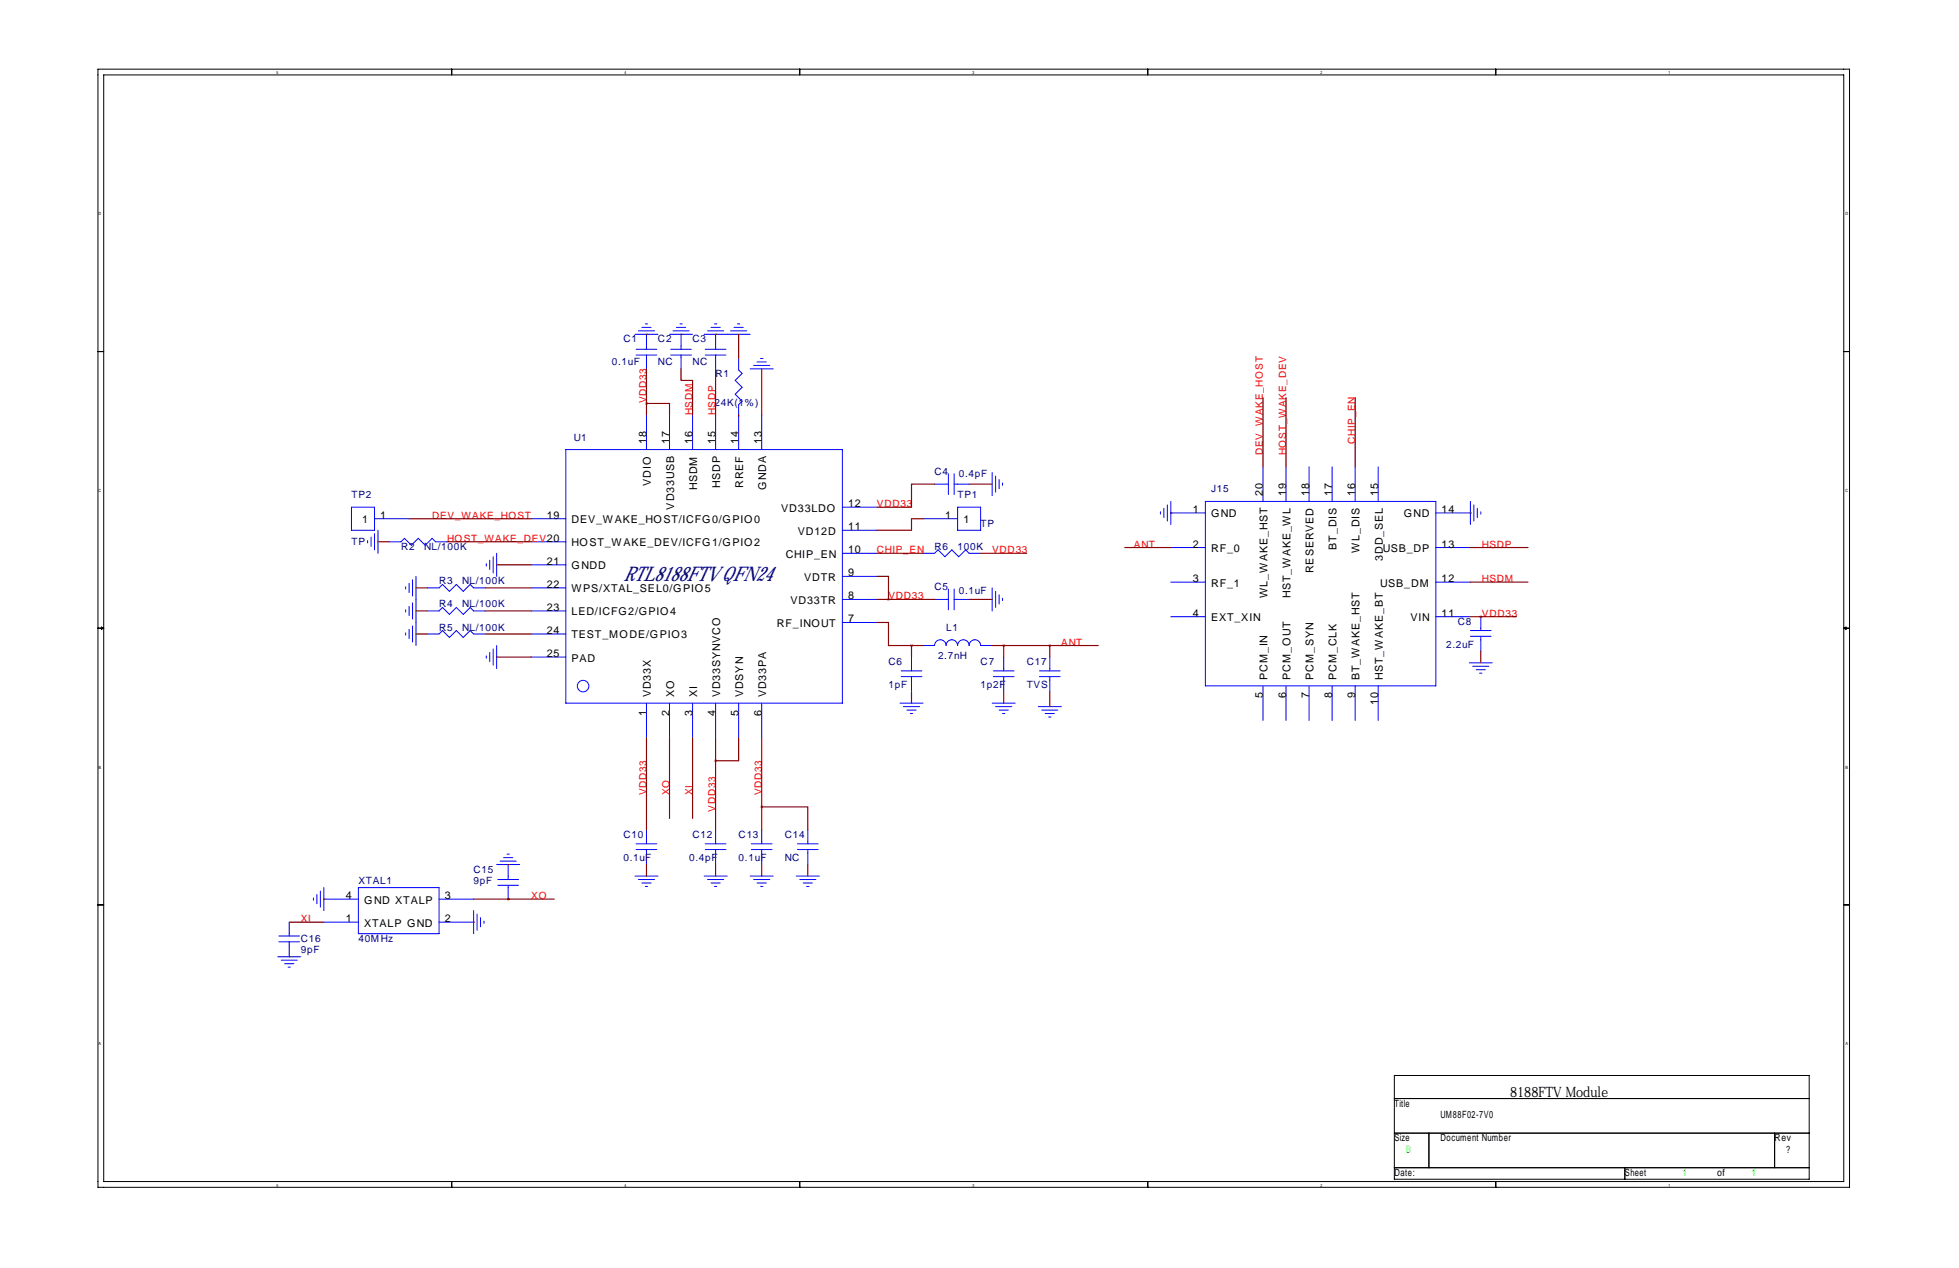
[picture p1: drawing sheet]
<svg xmlns="http://www.w3.org/2000/svg" width="432mm" height="279mm" viewBox="0 0 432 279" stroke-linecap="round" stroke-linejoin="round" font-family="sans-serif">
<g fill="none" stroke="#000" stroke-width=".22">
<path d="M21.6 15.2h386.1v246.4h-386.1zM22.9 16.5h383.5v243.8h-383.5zM99.6 15.2v1.3M176.3 15.2v1.3M253 15.2v1.3M329.7 15.2v1.3M21.6 77.5h1.3M406.4 77.5h1.3M21.6 138.4h1.3M22.4 138.2l.5 .2-.5 .3zM406.4 138.4h1.3M406.4 138.4l.5-.2v.5z"/>
<path d="M21.6 199.4h1.3M406.4 199.4h1.3M307.3 237h91.5v22.8h-91.5zM307.3 242.1h91.5M307.3 249.7h91.5M307.3 257.3h91.5M315 249.7v7.6M358.1 257.3v2.5M391.2 249.7v7.6M99.6 260.3v1.3M176.3 260.3v1.3M253 260.3v1.3"/>
<path d="M329.7 260.3v1.3"/>
</g>
<g fill="none" stroke="#00f" stroke-width=".22">
<path d="M140 73.7h5M140.2 77h4.6M140.2 78.2h4.6M140.7 72.9h3.6M141.5 72.1h2M142.2 71.4h.5M142.5 73.7v3.3M142.5 78.2v3.1M147.6 73.7h5.1M147.8 77h4.6M147.8 78.2h4.6M148.3 72.9h3.6"/>
<path d="M149.1 72.1h2M149.9 71.4h.5M150.1 73.7v3.3M150.1 78.2v3.1M155.2 73.7h10.2M155.4 77h4.6M155.4 78.2h4.6M156 72.9h3.5M156.7 72.1h2M157.5 71.4h.5M157.7 73.7v3.3M157.7 78.2v3.1"/>
<path d="M161 72.9h3.6M161.8 72.1h2M162.6 71.4h.5M162.8 79v2.5l.8 .8-1.5 1.5 1.5 1.5-1.5 1.6 1.5 1.5-.8 .8v9.9M166.9 79.8h2M167.6 79h.5M124.7 99.1h61v55.8h-61zM142.5 91.4v7.7M147.6 91.4v7.7M152.7 91.4v7.7M157.7 91.4v7.7M165.4 81.3h5"/>
<path d="M166.1 80.5h3.6M167.9 91.4v7.7M77.5 111.8h5v5h-5zM81 119.1v.5M81.8 118.4v2M82.5 114.3h7.7M82.5 117.6v3.6M83.3 116.8v5.1M85.9 119.4h2.5l.8-.8 1.5 1.5 1.5-1.5 1.5 1.5 1.5-1.5 .8 .8h2.6M117.1 119.4h7.6M117.1 114.3h7.6M185.7 116.8h7.6"/>
<path d="M185.7 111.8h7.6M203.5 114.3h7.6M206 106.7h3M209 104.4v4.6M210.3 104.4v4.6M210.3 106.7h3.3M211.1 111.8h5.1v5h-5.1zM218.7 104.1v5.1M219.5 104.9v3.6M220.2 105.7v2M221 106.4v.5M255.8 112.8v.5"/>
<path d="M256.5 112v2M257.3 111.3v3.5M258.1 113h7.6M258.1 110.5v5.1M265.7 110.5h50.8v40.6h-50.8zM278.4 102.9v7.6M283.5 102.9v7.6M288.5 102.9v7.6M293.6 102.9v7.6M298.7 102.9v7.6M303.8 102.9v7.6M316.5 113h7.6"/>
<path d="M324.1 110.5v5.1M324.9 111.3v3.5M325.6 112v2M326.4 112.8v.5M89.4 129.3v.5M89.4 134.4v.5M89.4 139.4v.6M90.2 128.5v2.1M90.2 133.6v2M90.2 138.7v2M90.9 127.8v3.5M90.9 132.8v3.6"/>
<path d="M90.9 137.9v3.6M91.7 127v15.2M94.2 129.5h2.6l.7-.7 1.6 1.5 1.5-1.5 1.5 1.5 1.5-1.5 .8 .7h2.5M94.2 134.6h2.6l.7-.7 1.6 1.5 1.5-1.5 1.5 1.5 1.5-1.5 .8 .7h2.5M94.2 139.7h2.6l.7-.8 1.6 1.6 1.5-1.6 1.5 1.6 1.5-1.6 .8 .8h2.5M107.2 124.2v.5M107.9 123.4v2.1M108.7 122.7v3.5M109.5 121.9v5.1M117.1 124.5h7.6M117.1 129.5h7.6M117.1 134.6h7.6"/>
<path d="M117.1 139.7h7.6M185.7 132.1h7.6M185.7 137.2h7.6M185.7 127h7.6M185.7 121.9h7.6M203.5 121.9h2.5l.8-.7 1.5 1.5 1.5-1.5 1.5 1.5 1.6-1.5 .7 .7h2.6M206 132.1h3M209 129.8v4.6M210.3 132.1h3.3M210.3 129.8v4.6M218.7 129.5v5.1M219.5 130.3v3.6"/>
<path d="M220.2 131.1v2M221 131.8v.5M258.1 128.3h7.6M258.1 135.9h7.6M258.1 120.7h7.6M316.5 128.3h7.6M316.5 135.9h7.6M316.5 120.7h7.6M324.1 138.9h4.6M326.4 135.9v3M107.2 144.5v.5M107.9 143.8v2"/>
<path d="M108.7 143v3.6M109.5 142.2v5.1M117.1 144.8h7.6M142.5 154.9v7.7M147.6 154.9v7.7M152.7 154.9v7.7M157.7 154.9v7.7M162.8 154.9v7.7M167.9 154.9v7.7M198.4 154.9h5.1M198.6 149.1h4.6M198.6 147.8h4.6"/>
<path d="M199.1 155.7h3.6M199.9 156.5h2M200.7 157.2h.5M200.9 144.8v3M200.9 149.1v3.3M203.5 142.2h2.5a1.27 1.27 0 0 1 1.3-1.2 1.27 1.27 0 0 1 1.2 1.2 1.27 1.27 0 0 1 1.3-1.2 1.27 1.27 0 0 1 1.3 1.2 1.27 1.27 0 0 1 1.2-1.2 1.27 1.27 0 0 1 1.3 1.2 1.27 1.27 0 0 1 1.3-1.2 1.27 1.27 0 0 1 1.3 1.2h2.5M218.7 154.9h5.1M218.9 149.1h4.6M218.9 147.8h4.6M219.5 155.7h3.5M220.2 156.5h2M221 157.2h.5"/>
<path d="M221.2 144.8v3M221.2 149.1v3.3M228.9 155.7h5M229.1 149.1h4.6M229.1 147.8h4.6M229.6 156.5h3.6M230.4 157.2h2M231.1 158h.5M231.4 144.8v3M231.4 149.1v3.3M278.4 151.1v7.7M283.5 151.1v7.7"/>
<path d="M288.5 151.1v7.7M293.6 151.1v7.7M298.7 151.1v7.7M303.8 151.1v7.7M323.8 146h5.1M324.1 140.2h4.6M324.6 146.8h3.6M325.4 147.6h2M326.1 148.3h.5M326.4 140.2v3.3M69.1 197.9v.5M69.8 197.1v2"/>
<path d="M70.6 196.3v3.6M71.4 198.1h7.6M71.4 195.6v5.1M79 195.6h17.8v10.1h-17.8zM96.8 198.1h7.6M109.5 190.5h5.1M109.7 193.8h4.6M109.7 195.1h4.6M110.2 189.7h3.6M111 189h2M111.8 188.2h.5M112 190.5v3.3"/>
<path d="M112 195.1v3M140 193h5M140.2 187.2h4.6M140.2 185.9h4.6M140.7 193.8h3.6M141.5 194.6h2M142.2 195.3h.5M142.5 182.9v3M142.5 187.2v3.3M155.2 193h5.1M155.4 187.2h4.6M155.4 185.9h4.6"/>
<path d="M156 193.8h3.5M156.7 194.6h2M157.5 195.3h.5M157.7 182.9v3M157.7 187.2v3.3M165.4 193h5M165.6 187.2h4.6M165.6 185.9h4.6M166.1 193.8h3.6M166.9 194.6h2M167.6 195.3h.5M167.9 182.9v3"/>
<path d="M167.9 187.2v3.3M175.5 193h5.1M175.8 187.2h4.5M175.8 185.9h4.5M176.3 193.8h3.5M177 194.6h2.1M177.8 195.3h.5M178.1 182.9v3M178.1 187.2v3.3M61.2 210.8h5.1M61.5 207.5h4.5M61.5 206.2h4.5"/>
<path d="M62 211.6h3.5M62.7 212.3h2.1M63.5 213.1h.5M63.8 203.2v3M63.8 207.5v3.3M71.4 203.2h7.6M96.8 203.2h7.6M104.4 200.7v5M105.2 201.4v3.6M105.9 202.2v2M106.7 202.9v.6"/>
<circle cx="128.5" cy="151.2" r="1.27"/>
</g>
<g fill="none" stroke="#800000" stroke-width=".25">
<path d="M142.5 73.7h.1M150.1 73.7h.1M157.7 73.7h.1M162.8 73.7v5.3M142.5 88.9h5.1v2.5M142.5 81.3v10.1M150.1 81.3v2.5h2.6v7.6M157.7 81.3v10.1M162.8 91.4v.3M167.9 81.3v10.1M278.4 87.6v15.3M283.5 87.6v15.3"/>
<path d="M298.7 87.6v15.3M83.3 119.4h2.6M90.2 114.3h26.9M98.6 119.4h18.5M203.5 114.3h-2.6v2.5h-7.6M206 106.7h-5.1v5.1h-7.6M213.6 106.7h5.1M258.1 113h.1M324.1 113h.1M91.7 134.6h2.5M91.7 129.5h2.5M91.7 139.7h2.5"/>
<path d="M106.9 134.6h10.2M106.9 129.5h10.2M106.9 139.7h10.2M109.5 124.5h7.6M193.3 137.2h2.5v5h5.1M193.3 127h2.5v5.1M193.3 132.1h12.7M193.3 121.9h10.2M213.6 132.1h5.1M216.2 121.9h10.1M247.9 120.7h10.2M324.1 128.3h12.7"/>
<path d="M324.1 135.9h10.2M324.1 120.7h12.7M326.4 135.9h.1M109.5 144.8h7.6M200.9 142.2v2.6M200.9 152.4v2.5M200.9 142.2h2.6M218.7 142.2h23.4M221.2 142.2v2.6M221.2 152.4v2.5M231.4 142.2v2.6M231.4 152.4v3.3"/>
<path d="M326.4 143.5v2.5M142.5 162.6v20.3M147.6 162.6v17.7M152.7 162.6v17.7M157.7 162.6v20.3M162.8 162.6v5h-5.1M167.9 177.8h10.2v5.1M167.9 162.6v20.3M71.4 198.1h.1M104.4 198.1h17.8M112 198.1h.1M112 190.5h.1"/>
<path d="M142.5 190.5v2.5M157.7 190.5v2.5M167.9 190.5v2.5M178.1 190.5v2.5M63.8 210.8h.1M63.8 203.2h7.6M104.4 203.2h.1"/>
</g>
<path d="M157.7 167.6a.05 .05 0 0 0 .1 0 .05 .05 0 0 0-.1 0zM195.8 132.1a.05 .05 0 0 0 .1 0 .05 .05 0 0 0-.1 0zM221.2 142.2a.05 .05 0 0 0 .1 0 .05 .05 0 0 0-.1 0z" fill="#800000" stroke="#800000" stroke-width=".51"/>
<text font-size="4.4" fill="#000080" x="137.4" y="128">RTL8188FTV QFN24</text>
<text font-size="3.2" x="332.8" y="241.7">8188FTV Module</text>
<g font-size="2.4">
<text x="142.5" y="97.8" transform="rotate(-90 142.5 97.8)">18</text>
<text x="147.6" y="97.8" transform="rotate(-90 147.6 97.8)">17</text>
<text x="152.7" y="97.8" transform="rotate(-90 152.7 97.8)">16</text>
<text x="157.7" y="97.8" transform="rotate(-90 157.7 97.8)">15</text>
<text x="162.8" y="97.8" transform="rotate(-90 162.8 97.8)">14</text>
<text x="167.9" y="97.8" transform="rotate(-90 167.9 97.8)">13</text>
<text x="143.5" y="107" transform="rotate(-90 143.5 107)">VDIO</text>
<text x="158.7" y="107.5" transform="rotate(-90 158.7 107.5)">HSDP</text>
<text x="163.8" y="107.5" transform="rotate(-90 163.8 107.5)">RREF</text>
<text x="168.9" y="107.9" transform="rotate(-90 168.9 107.9)">GNDA</text>
<text x="148.6" y="112.3" transform="rotate(-90 148.6 112.3)">VD33USB</text>
<text x="153.6" y="108.1" transform="rotate(-90 153.6 108.1)">HSDM</text>
<text x="172.2" y="112.7">VD33LDO</text>
<text x="186.9" y="111.8">12</text>
<text x="262.9" y="113">1</text>
<text x="278.4" y="109.2" transform="rotate(-90 278.4 109.2)">20</text>
<text x="283.5" y="109.2" transform="rotate(-90 283.5 109.2)">19</text>
<text x="288.5" y="109.2" transform="rotate(-90 288.5 109.2)">18</text>
<text x="293.6" y="109.2" transform="rotate(-90 293.6 109.2)">17</text>
<text x="298.7" y="109.2" transform="rotate(-90 298.7 109.2)">16</text>
<text x="303.8" y="109.2" transform="rotate(-90 303.8 109.2)">15</text>
<text x="317.8" y="113">14</text>
<text x="79.8" y="115.3">1</text>
<text x="83.8" y="114.3">1</text>
<text x="120.5" y="114.3">19</text>
<text x="126" y="115.3">DEV_WAKE_HOST/ICFG0/GPIO0</text>
<text x="175.9" y="117.8">VD12D</text>
<text x="186.9" y="116.8">11</text>
<text x="208.3" y="114.3">1</text>
<text x="212.3" y="115.3">1</text>
<text x="267" y="114">GND</text>
<text x="309.4" y="114">GND</text>
<text x="120.5" y="124.5">21</text>
<text x="126" y="120.4">HOST_WAKE_DEV/ICFG1/GPIO2</text>
<text x="126" y="125.4">GNDD</text>
<text x="173.2" y="122.9">CHIP_EN</text>
<text x="186.9" y="121.9">10</text>
<text x="262.9" y="120.7">2</text>
<text x="267" y="121.6">RF_0</text>
<text x="294.6" y="121.1" transform="rotate(-90 294.6 121.1)">BT_DIS</text>
<text x="299.7" y="121.8" transform="rotate(-90 299.7 121.8)">WL_DIS</text>
<text x="304.8" y="123.5" transform="rotate(-90 304.8 123.5)">3DD_SEL</text>
<text x="304.8" y="121.6">USB_DP</text>
<text x="317.8" y="120.7">13</text>
<text x="120.5" y="129.5">22</text>
<text x="126" y="130.5">WPS/XTAL_SEL0/GPIO5</text>
<text x="177.2" y="128">VDTR</text>
<text x="186.9" y="127">9</text>
<text x="262.9" y="128.3">3</text>
<text x="267" y="129.3">RF_1</text>
<text x="279.4" y="131.8" transform="rotate(-90 279.4 131.8)">WL_WAKE_HST</text>
<text x="284.5" y="131.8" transform="rotate(-90 284.5 131.8)">HST_WAKE_WL</text>
<text x="289.5" y="126.3" transform="rotate(-90 289.5 126.3)">RESERVED</text>
<text x="304.2" y="129.3">USB_DM</text>
<text x="317.8" y="128.3">12</text>
<text x="120.5" y="134.6">23</text>
<text x="126" y="135.6">LED/ICFG2/GPIO4</text>
<text x="174.2" y="133.1">VD33TR</text>
<text x="186.9" y="137.2">7</text>
<text x="186.9" y="132.1">8</text>
<text x="262.9" y="135.9">4</text>
<text x="267" y="136.9">EXT_XIN</text>
<text x="310.9" y="136.9">VIN</text>
<text x="317.8" y="135.9">11</text>
<text x="120.5" y="139.7">24</text>
<text x="126" y="140.7">TEST_MODE/GPIO3</text>
<text x="171.2" y="138.1">RF_INOUT</text>
<text x="120.5" y="144.8">25</text>
<text x="126" y="145.8">PAD</text>
<text x="279.4" y="149.9" transform="rotate(-90 279.4 149.9)">PCM_IN</text>
<text x="284.5" y="149.9" transform="rotate(-90 284.5 149.9)">PCM_OUT</text>
<text x="289.5" y="149.9" transform="rotate(-90 289.5 149.9)">PCM_SYN</text>
<text x="294.6" y="149.9" transform="rotate(-90 294.6 149.9)">PCM_CLK</text>
<text x="299.7" y="149.9" transform="rotate(-90 299.7 149.9)">BT_WAKE_HST</text>
<text x="304.8" y="149.9" transform="rotate(-90 304.8 149.9)">HST_WAKE_BT</text>
<text x="143.5" y="153.7" transform="rotate(-90 143.5 153.7)">VD33X</text>
<text x="148.6" y="153.7" transform="rotate(-90 148.6 153.7)">XO</text>
<text x="153.6" y="153.7" transform="rotate(-90 153.6 153.7)">XI</text>
<text x="158.7" y="153.7" transform="rotate(-90 158.7 153.7)">VD33SYNVCO</text>
<text x="163.8" y="153.7" transform="rotate(-90 163.8 153.7)">VDSYN</text>
<text x="168.9" y="153.7" transform="rotate(-90 168.9 153.7)">VD33PA</text>
<text x="278.4" y="153.9" transform="rotate(-90 278.4 153.9)">5</text>
<text x="283.5" y="153.9" transform="rotate(-90 283.5 153.9)">6</text>
<text x="288.5" y="153.9" transform="rotate(-90 288.5 153.9)">7</text>
<text x="293.6" y="153.9" transform="rotate(-90 293.6 153.9)">8</text>
<text x="298.7" y="153.9" transform="rotate(-90 298.7 153.9)">9</text>
<text x="303.8" y="155.3" transform="rotate(-90 303.8 155.3)">10</text>
<text x="142.5" y="157.7" transform="rotate(-90 142.5 157.7)">1</text>
<text x="147.6" y="157.7" transform="rotate(-90 147.6 157.7)">2</text>
<text x="152.7" y="157.7" transform="rotate(-90 152.7 157.7)">3</text>
<text x="157.7" y="157.7" transform="rotate(-90 157.7 157.7)">4</text>
<text x="162.8" y="157.7" transform="rotate(-90 162.8 157.7)">5</text>
<text x="167.9" y="157.7" transform="rotate(-90 167.9 157.7)">6</text>
<text x="76.3" y="203.2">1</text>
<text x="76.3" y="198.1">4</text>
<text x="80.3" y="199.1">GND XTALP</text>
<text x="98" y="198.1">3</text>
<text x="98" y="203.2">2</text>
<text x="80.3" y="204.2">XTALP GND</text>
</g>
<g font-size="2.2" fill="#000080">
<text x="137.4" y="75.4">C1</text>
<text x="145" y="75.4">C2</text>
<text x="152.7" y="75.4">C3</text>
<text x="134.9" y="80.5">0.1uF</text>
<text x="145" y="80.5">NC</text>
<text x="152.7" y="80.5">NC</text>
<text x="157.7" y="83.1">R1</text>
<text x="157.5" y="89.4">24K(1%)</text>
<text x="126.5" y="97.3">U1</text>
<text x="206" y="104.6">C4</text>
<text x="211.3" y="105.2">0.4pF</text>
<text x="77.5" y="109.7">TP2</text>
<text x="211.1" y="109.7">TP1</text>
<text x="267" y="108.5">J15</text>
<text x="216.2" y="116.1">TP</text>
<text x="77.5" y="120.1">TP</text>
<text x="88.4" y="121.2">R2</text>
<text x="93.5" y="121.2">NL/100K</text>
<text x="206" y="121.2">R6</text>
<text x="211.1" y="121.2">100K</text>
<text x="96.8" y="128.8">R3</text>
<text x="101.9" y="128.8">NL/100K</text>
<text x="206" y="130">C5</text>
<text x="211.3" y="130.8">0.1uF</text>
<text x="96.8" y="133.9">R4</text>
<text x="101.9" y="133.9">NL/100K</text>
<text x="321.3" y="137.7">C8</text>
<text x="96.8" y="138.9">R5</text>
<text x="101.9" y="138.9">NL/100K</text>
<text x="208.5" y="138.9">L1</text>
<text x="318.8" y="142.7">2.2uF</text>
<text x="195.8" y="146.6">C6</text>
<text x="206.8" y="145.3">2.7nH</text>
<text x="216.2" y="146.6">C7</text>
<text x="226.3" y="146.6">C17</text>
<text x="195.8" y="151.6">1pF</text>
<text x="216.2" y="151.6">1p2F</text>
<text x="226.3" y="151.6">TVS</text>
<text x="137.4" y="184.7">C10</text>
<text x="152.7" y="184.7">C12</text>
<text x="162.8" y="184.7">C13</text>
<text x="173" y="184.7">C14</text>
<text x="137.4" y="189.7">0.1uF</text>
<text x="151.9" y="189.7">0.4pF</text>
<text x="162.8" y="189.7">0.1uF</text>
<text x="173" y="189.7">NC</text>
<text x="79" y="194.8">XTAL1</text>
<text x="104.4" y="192.3">C15</text>
<text x="104.4" y="194.8">9pF</text>
<text x="66.3" y="207.5">C16</text>
<text x="79" y="207.5">40MHz</text>
<text x="66.3" y="210.1">9pF</text>
</g>
<g font-size="2.2" fill="#f00">
<text x="142.5" y="88.9" transform="rotate(-90 142.5 88.9)">VDD33</text>
<text x="152.7" y="91.4" transform="rotate(-90 152.7 91.4)">HSDM</text>
<text x="157.7" y="91.4" transform="rotate(-90 157.7 91.4)">HSDP</text>
<text x="278.4" y="100.3" transform="rotate(-90 278.4 100.3)">DEV_WAKE_HOST</text>
<text x="283.5" y="100.3" transform="rotate(-90 283.5 100.3)">HOST_WAKE_DEV</text>
<text x="298.7" y="97.8" transform="rotate(-90 298.7 97.8)">CHIP_EN</text>
<text x="193.3" y="111.8">VDD33</text>
<text x="95.2" y="114.3">DEV_WAKE_HOST</text>
<text x="98.6" y="119.4">HOST_WAKE_DEV20</text>
<text x="193.3" y="121.9">CHIP_EN</text>
<text x="218.7" y="121.9">VDD33</text>
<text x="249.9" y="120.7">ANT</text>
<text x="326.6" y="120.7">HSDP</text>
<text x="326.6" y="128.3">HSDM</text>
<text x="195.8" y="132.1">VDD33</text>
<text x="326.6" y="135.9">VDD33</text>
<text x="233.9" y="142.2">ANT</text>
<text x="142.5" y="175.3" transform="rotate(-90 142.5 175.3)">VDD33</text>
<text x="147.6" y="175.3" transform="rotate(-90 147.6 175.3)">XO</text>
<text x="152.7" y="175.3" transform="rotate(-90 152.7 175.3)">XI</text>
<text x="157.7" y="178.8" transform="rotate(-90 157.7 178.8)">VDD33</text>
<text x="167.9" y="175.3" transform="rotate(-90 167.9 175.3)">VDD33</text>
<text x="66.3" y="203.2">XI</text>
<text x="117.1" y="198.1">XO</text>
</g>
<g font-size="2.2">
<text x="307.3" y="243.8">Title</text>
<text x="307.3" y="251.5">Size</text>
<text x="317.5" y="246.4">UM88F02-7V0</text>
<text x="317.5" y="251.5">Document Number</text>
<text x="391.2" y="251.5">Rev</text>
<text x="393.7" y="254">?</text>
<text x="307.3" y="259.1">Date:</text>
<text x="358.1" y="259.1">Sheet</text>
<text x="378.5" y="259.1">of</text>
</g>
<g font-size="2.2" fill="#0f0">
<text x="309.9" y="254">B</text>
<text x="370.8" y="259.1">1</text>
<text x="386.1" y="259.1">1</text>
</g>
<g font-size=".9">
<text x="61" y="16.2">5</text>
<text x="137.7" y="16.2">4</text>
<text x="214.4" y="16.2">3</text>
<text x="291.1" y="16.2">2</text>
<text x="367.8" y="16.2">1</text>
<text x="21.7" y="47.4">D</text>
<text x="406.8" y="47.4">D</text>
<text x="21.7" y="108.4">C</text>
<text x="406.8" y="108.4">C</text>
<text x="21.7" y="169.4">B</text>
<text x="406.8" y="169.4">B</text>
<text x="21.7" y="230.3">A</text>
<text x="406.8" y="230.3">A</text>
<text x="61" y="261.6">5</text>
<text x="137.7" y="261.6">4</text>
<text x="214.4" y="261.6">3</text>
<text x="291.1" y="261.6">2</text>
<text x="367.8" y="261.6">1</text>
</g>
</svg>
